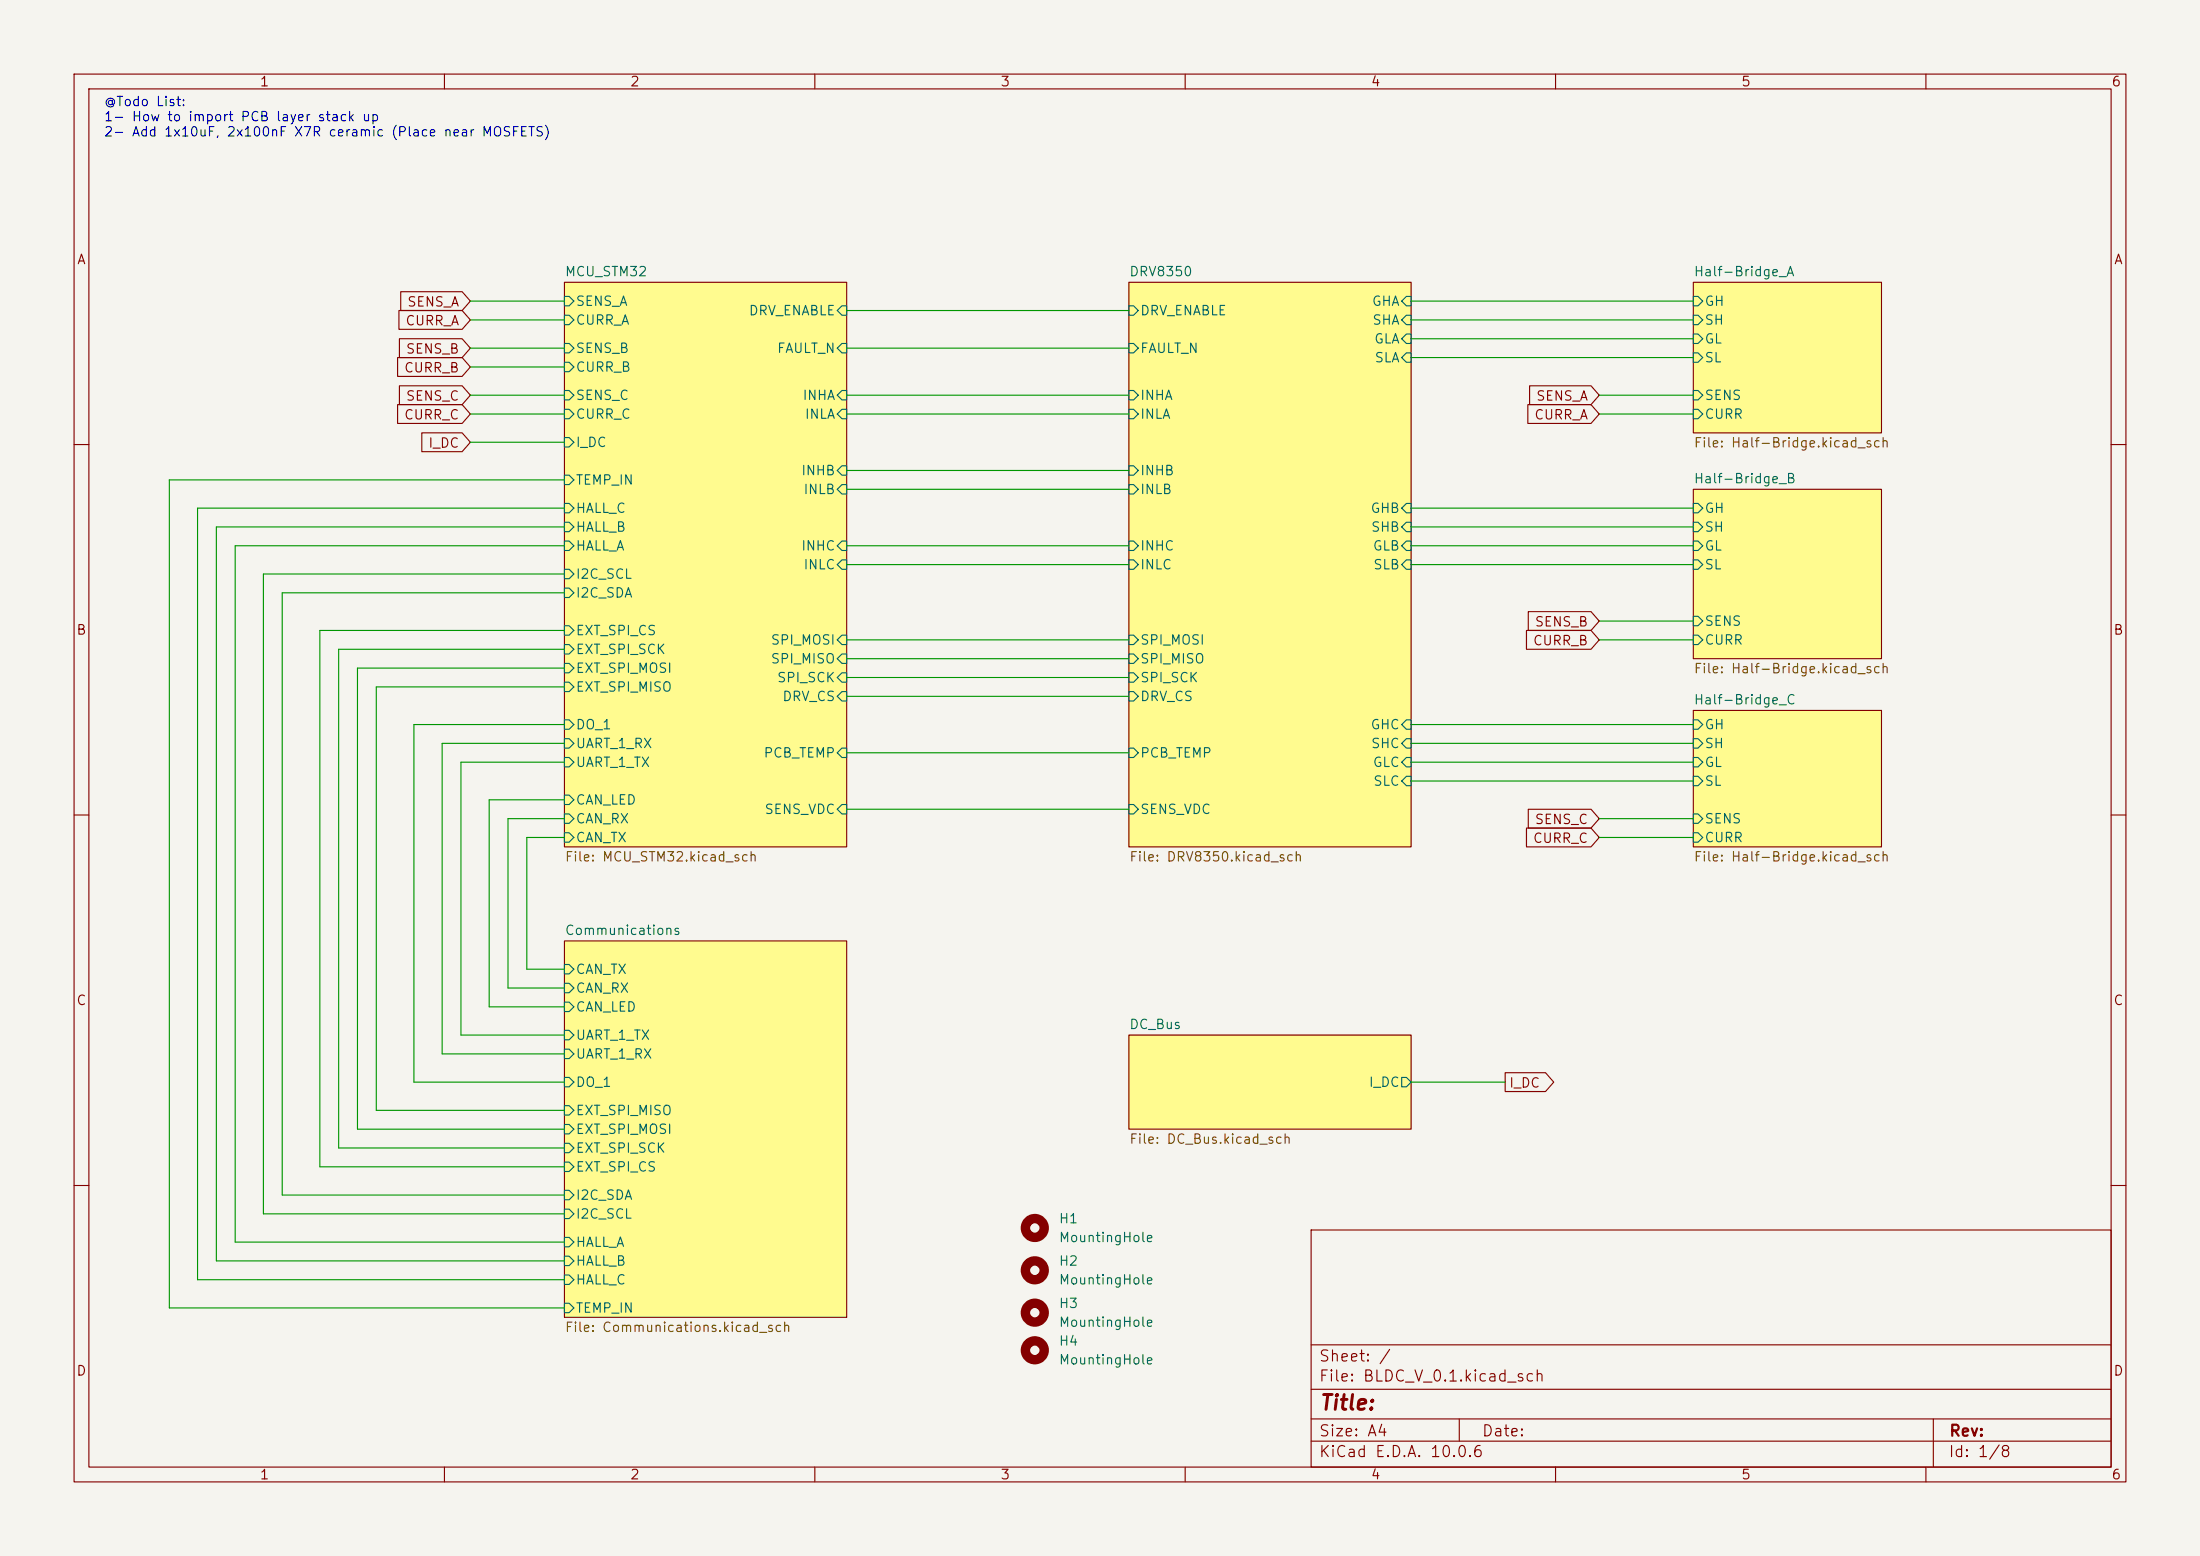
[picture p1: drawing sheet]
<svg xmlns="http://www.w3.org/2000/svg" width="297mm" height="210mm" viewBox="0 0 297 210" stroke-linecap="round" stroke-linejoin="round" font-family="sans-serif">
<path d="M0 0h297v210h-297z" fill="#f5f4ef" stroke="#f5f4ef" stroke-width=".14"/>
<g fill="none" stroke="#840000" stroke-width=".15">
<path d="M10 10h277v190h-277zM12 12h273v186h-273zM60 10v2M110 10v2M160 10v2M210 10v2M260 10v2M54.1 39.4h8.3l1.1 1.2-1.1 1.3h-8.3zM76.2 38.1h38.1v76.2h-38.1zM152.4 38.1h38.1v76.2h-38.1zM228.6 38.1h25.4v20.3h-25.4zM53.7 54.6h8.7l1.1 1.3-1.1 1.3h-8.7z"/>
<path d="M53.7 48.3h8.7l1.1 1.2-1.1 1.3h-8.7zM53.9 41.9h8.5l1.1 1.3-1.1 1.3h-8.5zM53.9 52.1h8.5l1.1 1.2-1.1 1.3h-8.5zM53.9 45.7h8.5l1.1 1.3-1.1 1.3h-8.5zM56.9 58.4h5.5l1.1 1.3-1.1 1.3h-5.5zM206.3 54.6h8.5l1.1 1.3-1.1 1.3h-8.5zM206.5 52.1h8.3l1.1 1.2-1.1 1.3h-8.3zM10 60h2M228.6 66h25.4v22.9h-25.4zM285 60h2M206.1 85.1h8.7l1.1 1.3-1.1 1.2h-8.7zM206.3 82.5h8.5l1.1 1.3-1.1 1.3h-8.5z"/>
<path d="M228.6 95.9h25.4v18.4h-25.4zM10 110h2M206.1 111.8h8.7l1.1 1.2-1.1 1.3h-8.7zM206.3 109.2h8.5l1.1 1.3-1.1 1.3h-8.5zM285 110h2M76.2 127h38.1v50.8h-38.1zM152.4 139.7h38.1v12.7h-38.1zM203.2 144.8h5.4l1.2 1.3-1.2 1.2h-5.4zM10 160h2M177 166h108v32h-108zM285 160h2M60 198v2"/>
<path d="M110 198v2M160 198v2M177 194.5h108M177 191.5h108M177 187.5h108M177 181.5h108M197 191.5v3M210 198v2M260 198v2M261 191.5v6.5"/>
</g>
<g fill="#fffb8f" stroke="#fffb8f" stroke-width=".14">
<path d="M228.6 38.1h25.4v20.3h-25.4z"/>
<path d="M76.2 38.1h38.1v76.2h-38.1z"/>
<path d="M76.2 127h38.1v50.8h-38.1z"/>
<path d="M152.4 38.1h38.1v76.2h-38.1z"/>
<path d="M228.6 66h25.4v22.9h-25.4z"/>
<path d="M228.6 95.9h25.4v18.4h-25.4z"/>
<path d="M152.4 139.7h38.1v12.7h-38.1z"/>
</g>
<g fill="none" stroke="#006464" stroke-width=".15">
<path d="M76.2 40h.6l.7 .6-.7 .7h-.6zM76.2 42.5h.6l.7 .7-.7 .6h-.6zM76.2 48.9h.6l.7 .6-.7 .7h-.6zM76.2 46.4h.6l.7 .6-.7 .6h-.6zM76.2 55.2h.6l.7 .7-.7 .6h-.6zM76.2 52.7h.6l.7 .6-.7 .7h-.6zM76.2 59.1h.6l.7 .6-.7 .6h-.6zM113.7 52.7h.6v1.3h-.6l-.7-.7zM113.7 41.3h.6v1.2h-.6l-.7-.6zM113.7 46.4h.6v1.2h-.6l-.7-.6zM113.7 55.2h.6v1.3h-.6l-.7-.6zM152.4 52.7h.6l.7 .6-.7 .7h-.6z"/>
<path d="M152.4 55.2h.6l.7 .7-.7 .6h-.6zM152.4 41.3h.6l.7 .6-.7 .6h-.6zM152.4 46.4h.6l.7 .6-.7 .6h-.6zM189.2 45.7l.7-.6h.6v1.3h-.6zM189.2 40.6l.7-.6h.6v1.3h-.6zM189.2 48.3l.7-.7h.6v1.3h-.6zM189.9 42.5h.6v1.3h-.6l-.7-.6zM228.6 40h.6l.7 .6-.7 .7h-.6zM228.6 45.1h.6l.7 .6-.7 .7h-.6zM228.6 47.6h.6l.7 .7-.7 .6h-.6zM228.6 42.5h.6l.7 .7-.7 .6h-.6zM228.6 55.2h.6l.7 .7-.7 .6h-.6z"/>
<path d="M228.6 52.7h.6l.7 .6-.7 .7h-.6zM76.2 79.4h.6l.7 .6-.7 .6h-.6zM76.2 76.8h.6l.7 .7-.7 .6h-.6zM76.2 70.5h.6l.7 .6-.7 .7h-.6zM76.2 73h.6l.7 .7-.7 .6h-.6zM76.2 67.9h.6l.7 .7-.7 .6h-.6zM76.2 64.1h.6l.7 .7-.7 .6h-.6zM113.7 62.9h.6v1.2h-.6l-.7-.6zM113.7 73h.6v1.3h-.6l-.7-.6zM113.7 75.6h.6v1.2h-.6l-.7-.6zM113.7 65.4h.6v1.3h-.6l-.7-.7zM152.4 73h.6l.7 .7-.7 .6h-.6z"/>
<path d="M152.4 65.4h.6l.7 .6-.7 .7h-.6zM152.4 75.6h.6l.7 .6-.7 .6h-.6zM152.4 62.9h.6l.7 .6-.7 .6h-.6zM189.2 76.2l.7-.6h.6v1.2h-.6zM189.2 68.6l.7-.7h.6v1.3h-.6zM189.9 70.5h.6v1.3h-.6l-.7-.7zM189.9 73h.6v1.3h-.6l-.7-.6zM228.6 67.9h.6l.7 .7-.7 .6h-.6zM228.6 73h.6l.7 .7-.7 .6h-.6zM228.6 75.6h.6l.7 .6-.7 .6h-.6zM228.6 70.5h.6l.7 .6-.7 .7h-.6zM76.2 99.7h.6l.7 .6-.7 .7h-.6z"/>
<path d="M76.2 97.2h.6l.7 .6-.7 .6h-.6zM76.2 87h.6l.7 .6-.7 .7h-.6zM76.2 89.5h.6l.7 .7-.7 .6h-.6zM76.2 92.1h.6l.7 .6-.7 .6h-.6zM76.2 84.5h.6l.7 .6-.7 .6h-.6zM113.7 85.7h.6v1.3h-.6l-.7-.6zM113.7 88.3h.6v1.2h-.6l-.7-.6zM113.7 93.3h.6v1.3h-.6l-.7-.6zM113.7 90.8h.6v1.3h-.6l-.7-.7zM152.4 93.3h.6l.7 .7-.7 .6h-.6zM152.4 88.3h.6l.7 .6-.7 .6h-.6zM152.4 90.8h.6l.7 .6-.7 .7h-.6z"/>
<path d="M152.4 85.7h.6l.7 .7-.7 .6h-.6zM189.9 99.7h.6v1.3h-.6l-.7-.7zM189.9 97.2h.6v1.2h-.6l-.7-.6zM228.6 85.7h.6l.7 .7-.7 .6h-.6zM228.6 83.2h.6l.7 .6-.7 .7h-.6zM228.6 97.2h.6l.7 .6-.7 .6h-.6zM228.6 99.7h.6l.7 .6-.7 .7h-.6zM76.2 112.4h.6l.7 .6-.7 .7h-.6zM76.2 109.9h.6l.7 .6-.7 .6h-.6zM76.2 107.3h.6l.7 .7-.7 .6h-.6zM76.2 102.2h.6l.7 .7-.7 .6h-.6zM113.7 108.6h.6v1.3h-.6l-.7-.7z"/>
<path d="M113.7 101h.6v1.2h-.6l-.7-.6zM152.4 108.6h.6l.7 .6-.7 .7h-.6zM152.4 101h.6l.7 .6-.7 .6h-.6zM189.2 102.9l.7-.7h.6v1.3h-.6zM189.9 104.8h.6v1.2h-.6l-.7-.6zM228.6 102.2h.6l.7 .7-.7 .6h-.6zM228.6 104.8h.6l.7 .6-.7 .6h-.6zM228.6 112.4h.6l.7 .6-.7 .7h-.6zM228.6 109.9h.6l.7 .6-.7 .6h-.6zM76.2 130.2h.6l.7 .6-.7 .6h-.6zM76.2 132.7h.6l.7 .7-.7 .6h-.6zM76.2 135.3h.6l.7 .6-.7 .6h-.6z"/>
<path d="M76.2 139.1h.6l.7 .6-.7 .6h-.6zM76.2 141.6h.6l.7 .6-.7 .7h-.6zM76.2 145.4h.6l.7 .7-.7 .6h-.6zM76.2 156.8h.6l.7 .7-.7 .6h-.6zM76.2 154.3h.6l.7 .6-.7 .7h-.6zM76.2 151.8h.6l.7 .6-.7 .6h-.6zM76.2 149.2h.6l.7 .7-.7 .6h-.6zM189.2 145.4h.7l.6 .7-.6 .6h-.7zM76.2 160.7h.6l.7 .6-.7 .6h-.6zM76.2 163.2h.6l.7 .6-.7 .7h-.6zM76.2 172.1h.6l.7 .6-.7 .7h-.6zM76.2 169.5h.6l.7 .7-.7 .6h-.6z"/>
<path d="M76.2 167h.6l.7 .6-.7 .7h-.6zM76.2 175.9h.6l.7 .6-.7 .7h-.6z"/>
</g>
<g fill="none" stroke="#840000" stroke-width="1.3">
<circle cx="139.7" cy="171.4" r="1.27"/>
<circle cx="139.7" cy="165.7" r="1.27"/>
<circle cx="139.7" cy="177.2" r="1.27"/>
<circle cx="139.7" cy="182.2" r="1.27"/>
</g>
<g fill="none" stroke="#009600" stroke-width=".15">
<path d="M63.5 55.9h12.7M63.5 47h12.7M63.5 53.3h12.7M63.5 59.7h12.7M63.5 49.5h12.7M63.5 40.6h12.7M63.5 43.2h12.7M114.3 55.9h38.1M114.3 47h38.1M114.3 53.3h38.1M114.3 41.9h38.1M190.5 40.6h38.1"/>
<path d="M190.5 43.2h38.1M190.5 45.7h38.1M190.5 48.3h38.1M215.9 55.9h12.7M215.9 53.3h12.7M76.2 68.6h-49.5v104.1h49.5M76.2 64.8h-53.3v111.7h53.3M76.2 73.7h-44.5v93.9h44.5M76.2 77.5h-40.6v86.3h40.6M76.2 71.1h-47v99.1h47M114.3 63.5h38.1M114.3 66h38.1"/>
<path d="M114.3 76.2h38.1M114.3 73.7h38.1M190.5 68.6h38.1M190.5 76.2h38.1M190.5 73.7h38.1M190.5 71.1h38.1M76.2 85.1h-33v72.4h33M76.2 87.6h-30.5v67.3h30.5M76.2 90.2h-27.9v62.2h27.9M76.2 97.8h-20.3v48.3h20.3M76.2 92.7h-25.4v57.2h25.4M76.2 80h-38.1v81.3h38.1"/>
<path d="M114.3 86.4h38.1M114.3 94h38.1M114.3 91.4h38.1M114.3 88.9h38.1M190.5 97.8h38.1M215.9 86.4h12.7M215.9 83.8h12.7M76.2 100.3h-16.5v41.9h16.5M76.2 102.9h-14v36.8h14M76.2 113h-5.1v17.8h5.1M76.2 110.5h-7.6v22.9h7.6M76.2 108h-10.2v27.9h10.2"/>
<path d="M114.3 109.2h38.1M114.3 101.6h38.1M190.5 102.9h38.1M190.5 100.3h38.1M190.5 105.4h38.1M215.9 113h12.7M215.9 110.5h12.7M190.5 146.1h12.7"/>
</g>
<text font-size="2" fill="#840000" x="178" y="190.8">Title:</text>
<g font-size="1.5" fill="#840000">
<text x="178" y="184.1">Sheet: /</text>
<text x="178" y="186.8">File: BLDC_V_0.1.kicad_sch</text>
<text x="178" y="197">KiCad E.D.A. 10.0.6</text>
<text x="178" y="194.2">Size: A4</text>
<text x="200" y="194.2">Date:</text>
<text x="263" y="197">Id: 1/8</text>
<text x="263" y="194.2">Rev:</text>
</g>
<g font-size="1.3" fill="#840000">
<text x="35" y="12">1</text>
<text x="85" y="12">2</text>
<text x="135" y="12">3</text>
<text x="185" y="12">4</text>
<text x="235" y="12">5</text>
<text x="285" y="12">6</text>
<text x="10.3" y="36">A</text>
<text x="285.3" y="36">A</text>
<text x="54.9" y="41.7">SENS_A</text>
<text x="54.6" y="44.2">CURR_A</text>
<text x="54.5" y="50.6">CURR_B</text>
<text x="54.7" y="48">SENS_B</text>
<text x="54.5" y="56.9">CURR_C</text>
<text x="54.7" y="54.4">SENS_C</text>
<text x="207" y="56.9">CURR_A</text>
<text x="207.3" y="54.4">SENS_A</text>
<text x="57.7" y="60.7">I_DC</text>
<text x="10.2" y="86">B</text>
<text x="206.9" y="87.4">CURR_B</text>
<text x="207.1" y="84.9">SENS_B</text>
<text x="285.2" y="86">B</text>
<text x="207.1" y="111.5">SENS_C</text>
<text x="206.9" y="114.1">CURR_C</text>
<text x="10.2" y="136">C</text>
<text x="285.2" y="136">C</text>
<text x="203.6" y="147.1">I_DC</text>
<text x="10.2" y="186">D</text>
<text x="285.2" y="186">D</text>
<text x="35" y="200">1</text>
<text x="85" y="200">2</text>
<text x="135" y="200">3</text>
<text x="185" y="200">4</text>
<text x="235" y="200">5</text>
<text x="285" y="200">6</text>
</g>
<g font-size="1.3" fill="#0000c2">
<text x="13.9" y="14.7">@Todo List:</text>
<text x="13.9" y="16.7">1- How to import PCB layer stack up</text>
<text x="13.9" y="18.7">2- Add 1x10uF, 2x100nF X7R ceramic (Place near MOSFETS)</text>
</g>
<g font-size="1.3" fill="#006464">
<text x="76.2" y="37.6">MCU_STM32</text>
<text x="77.6" y="41.6">SENS_A</text>
<text x="152.4" y="37.6">DRV8350</text>
<text x="185.1" y="41.6">GHA</text>
<text x="228.6" y="37.6">Half-Bridge_A</text>
<text x="230" y="41.6">GH</text>
<text x="77.6" y="44.1">CURR_A</text>
<text x="77.6" y="48">SENS_B</text>
<text x="101" y="42.9">DRV_ENABLE</text>
<text x="104.8" y="48">FAULT_N</text>
<text x="153.8" y="42.9">DRV_ENABLE</text>
<text x="153.8" y="48">FAULT_N</text>
<text x="185.2" y="44.1">SHA</text>
<text x="185.4" y="46.7">GLA</text>
<text x="230" y="46.7">GL</text>
<text x="230" y="44.1">SH</text>
<text x="77.6" y="50.5">CURR_B</text>
<text x="185.5" y="49.2">SLA</text>
<text x="230" y="49.2">SL</text>
<text x="77.6" y="56.8">CURR_C</text>
<text x="77.6" y="54.3">SENS_C</text>
<text x="108.3" y="54.3">INHA</text>
<text x="108.6" y="56.8">INLA</text>
<text x="153.8" y="54.3">INHA</text>
<text x="153.8" y="56.8">INLA</text>
<text x="230" y="56.8">CURR</text>
<text x="230" y="54.3">SENS</text>
<text x="77.6" y="65.7">TEMP_IN</text>
<text x="77.6" y="60.7">I_DC</text>
<text x="108.1" y="64.5">INHB</text>
<text x="153.8" y="64.5">INHB</text>
<text x="228.6" y="65.5">Half-Bridge_B</text>
<text x="77.6" y="69.5">HALL_C</text>
<text x="108.4" y="67">INLB</text>
<text x="153.8" y="67">INLB</text>
<text x="184.9" y="69.5">GHB</text>
<text x="230" y="69.5">GH</text>
<text x="77.6" y="72.1">HALL_B</text>
<text x="77.6" y="74.6">HALL_A</text>
<text x="108.1" y="74.6">INHC</text>
<text x="108.4" y="77.2">INLC</text>
<text x="153.8" y="74.6">INHC</text>
<text x="153.8" y="77.2">INLC</text>
<text x="185" y="72.1">SHB</text>
<text x="185.2" y="74.6">GLB</text>
<text x="185.3" y="77.2">SLB</text>
<text x="230" y="74.6">GL</text>
<text x="230" y="77.2">SL</text>
<text x="230" y="72.1">SH</text>
<text x="77.6" y="81">I2C_SDA</text>
<text x="77.6" y="78.4">I2C_SCL</text>
<text x="77.6" y="88.6">EXT_SPI_SCK</text>
<text x="77.6" y="86.1">EXT_SPI_CS</text>
<text x="104" y="87.3">SPI_MOSI</text>
<text x="104" y="89.9">SPI_MISO</text>
<text x="153.8" y="89.9">SPI_MISO</text>
<text x="153.8" y="87.3">SPI_MOSI</text>
<text x="230" y="87.3">CURR</text>
<text x="230" y="84.8">SENS</text>
<text x="77.6" y="91.1">EXT_SPI_MOSI</text>
<text x="77.6" y="93.7">EXT_SPI_MISO</text>
<text x="104.8" y="92.4">SPI_SCK</text>
<text x="105.5" y="94.9">DRV_CS</text>
<text x="153.8" y="94.9">DRV_CS</text>
<text x="153.8" y="92.4">SPI_SCK</text>
<text x="228.6" y="95.4">Half-Bridge_C</text>
<text x="77.6" y="101.3">UART_1_RX</text>
<text x="77.6" y="98.8">DO_1</text>
<text x="184.9" y="98.8">GHC</text>
<text x="185" y="101.3">SHC</text>
<text x="230" y="98.8">GH</text>
<text x="230" y="101.3">SH</text>
<text x="77.6" y="103.8">UART_1_TX</text>
<text x="103" y="102.6">PCB_TEMP</text>
<text x="153.8" y="102.6">PCB_TEMP</text>
<text x="185.2" y="103.8">GLC</text>
<text x="185.3" y="106.4">SLC</text>
<text x="230" y="103.8">GL</text>
<text x="230" y="106.4">SL</text>
<text x="77.6" y="114">CAN_TX</text>
<text x="77.6" y="111.5">CAN_RX</text>
<text x="77.6" y="108.9">CAN_LED</text>
<text x="103.1" y="110.2">SENS_VDC</text>
<text x="153.8" y="110.2">SENS_VDC</text>
<text x="230" y="114">CURR</text>
<text x="230" y="111.5">SENS</text>
<text x="76.2" y="126.5">Communications</text>
<text x="77.6" y="131.8">CAN_TX</text>
<text x="77.6" y="134.3">CAN_RX</text>
<text x="77.6" y="136.9">CAN_LED</text>
<text x="77.6" y="140.7">UART_1_TX</text>
<text x="77.6" y="143.2">UART_1_RX</text>
<text x="152.4" y="139.2">DC_Bus</text>
<text x="77.6" y="147">DO_1</text>
<text x="184.7" y="147">I_DC</text>
<text x="77.6" y="155.9">EXT_SPI_SCK</text>
<text x="77.6" y="153.4">EXT_SPI_MOSI</text>
<text x="77.6" y="150.8">EXT_SPI_MISO</text>
<text x="77.6" y="158.4">EXT_SPI_CS</text>
<text x="77.6" y="162.3">I2C_SDA</text>
<text x="77.6" y="164.8">I2C_SCL</text>
<text x="142.9" y="165.4">H1</text>
<text x="142.9" y="168">MountingHole</text>
<text x="77.6" y="173.7">HALL_C</text>
<text x="77.6" y="171.1">HALL_B</text>
<text x="77.6" y="168.6">HALL_A</text>
<text x="142.9" y="171.1">H2</text>
<text x="142.9" y="173.7">MountingHole</text>
<text x="77.6" y="177.5">TEMP_IN</text>
<text x="142.9" y="176.9">H3</text>
<text x="142.9" y="179.4">MountingHole</text>
<text x="142.9" y="181.9">H4</text>
<text x="142.9" y="184.5">MountingHole</text>
</g>
<g font-size="1.3" fill="#725600">
<text x="228.6" y="60.7">File: Half-Bridge.kicad_sch</text>
<text x="228.6" y="91.2">File: Half-Bridge.kicad_sch</text>
<text x="76.2" y="116.6">File: MCU_STM32.kicad_sch</text>
<text x="152.4" y="116.6">File: DRV8350.kicad_sch</text>
<text x="228.6" y="116.6">File: Half-Bridge.kicad_sch</text>
<text x="152.4" y="154.7">File: DC_Bus.kicad_sch</text>
<text x="76.2" y="180.1">File: Communications.kicad_sch</text>
</g>
</svg>
